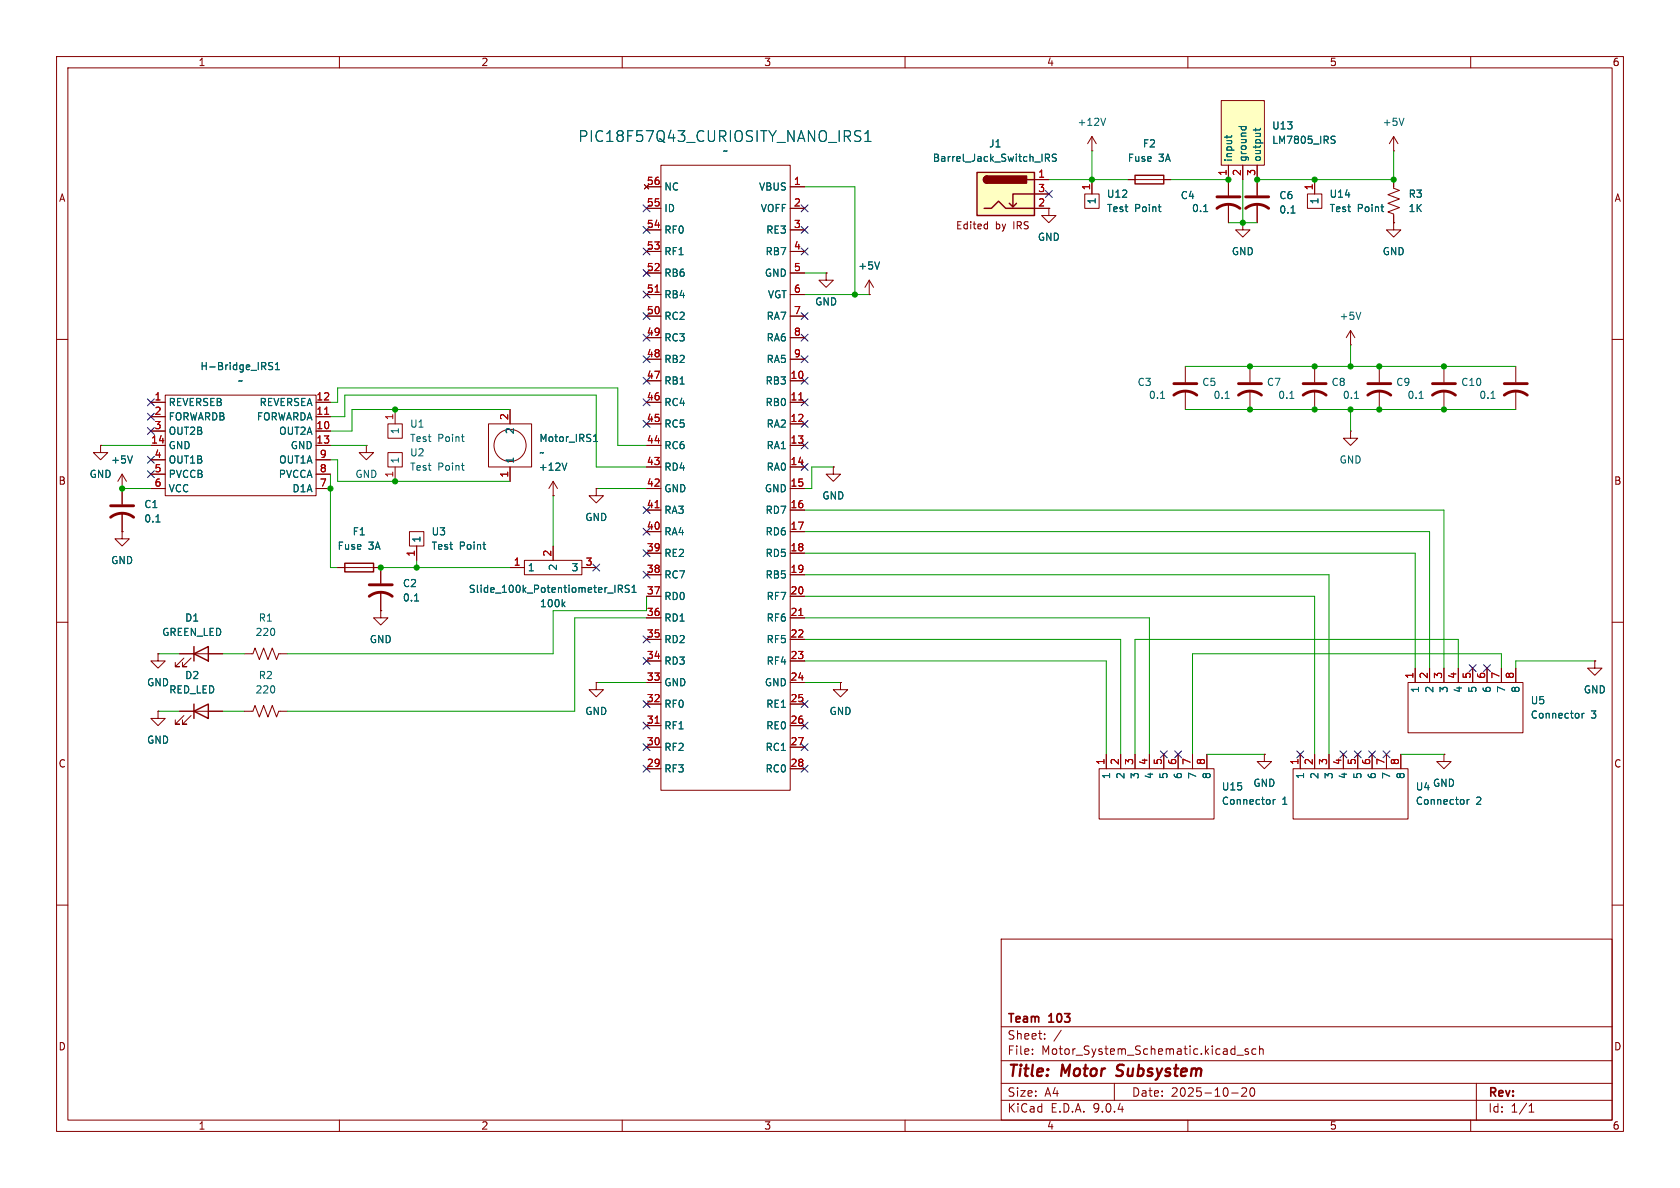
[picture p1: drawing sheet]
<svg xmlns="http://www.w3.org/2000/svg" width="297mm" height="210mm" viewBox="0 0 297 210" stroke-linecap="round" stroke-linejoin="round" font-family="sans-serif">
<g fill="none" stroke="#840000" stroke-width=".18">
<path d="M10 10h277v190h-277zM12 12h273v186h-273zM60 10v2M110 10v2M160 10v2M210 10v2M260 10v2M114.3 33h2.5M114.3 36.8h2.5M116.8 29.2h22.9v110.5h-22.9zM139.7 33h2.5M139.7 36.8h2.5"/>
<path d="M217.2 31.8v2.7M217.2 36.1v3.3M219.7 39.4v1.2h1.3l-1.3 1.3-1.3-1.3h1.3M219.7 39.4h.1M222.2 31.8v2.7M222.2 36.1v3.3M246.4 26.7h.1M246.4 24.1l-.8 1.3M246.4 24.1l.7 1.3M246.4 24.1v2.6M114.3 40.6h2.5M114.3 44.5h2.5"/>
<path d="M114.3 48.3h2.5M114.3 52.1h2.5M114.3 55.9h2.5M114.3 59.7h2.5M139.7 40.6h2.5M139.7 44.5h2.5M139.7 48.3h2.5M139.7 52.1h2.5M139.7 55.9h2.5M139.7 59.7h2.5M153.7 52.1h.1M153.7 49.5l-.8 1.3"/>
<path d="M153.7 49.5l.7 1.3M153.7 49.5v2.6M10 60h2M26.7 71.1h2.5M26.7 73.7h2.5M26.7 76.2h2.5M26.7 78.7h2.5M29.2 69.9h26.7v17.7h-26.7zM55.9 71.1h2.5M55.9 73.7h2.5M55.9 76.2h2.5M55.9 78.7h2.5"/>
<path d="M64.8 78.7v1.3h1.2l-1.2 1.3-1.3-1.3h1.3M64.8 78.7h.1M68.6 74.9h2.5v2.6h-2.5zM69.8 72.4v2.5M114.3 71.1h2.5M114.3 78.7h2.5M114.3 63.5h2.5M114.3 67.3h2.5M114.3 74.9h2.5M139.7 71.1h2.5M139.7 78.7h2.5M139.7 63.5h2.5"/>
<path d="M139.7 67.3h2.5M139.7 74.9h2.5M209.5 64.8v2.8M209.5 69.1v3.3M255.3 64.8v2.8M255.3 69.1v3.3M285 60h2M26.7 81.3h2.5M26.7 83.8h2.5M26.7 86.4h2.5M55.9 81.3h2.5M55.9 83.8h2.5"/>
<path d="M55.9 86.4h2.5M68.6 80h2.5v2.6h-2.5zM69.8 82.6v2.5M105.4 86.4v1.2h1.3l-1.3 1.3-1.3-1.3h1.3M105.4 86.4h.1M114.3 86.4h2.5M114.3 82.6h2.5M114.3 90.2h2.5M114.3 94h2.5M114.3 97.8h2.5M139.7 86.4h2.5M139.7 82.6h2.5"/>
<path d="M139.7 90.2h2.5M139.7 94h2.5M139.7 97.8h2.5M10 110h2M31.7 115.6h7.7M32.5 116.3l-1.5 1.6h.7h-.7v-.8M33.8 116.3l-1.5 1.6h.7h-.7v-.8M114.3 101.6h2.5M114.3 105.4h2.5M114.3 109.2h2.5M114.3 113h2.5M114.3 116.8h2.5"/>
<path d="M139.7 101.6h2.5M139.7 105.4h2.5M139.7 109.2h2.5M139.7 113h2.5M139.7 116.8h2.5M250.2 118.1v2.6M252.7 118.1v2.6M255.3 118.1v2.6M257.8 118.1v2.6M260.3 118.1v2.6M262.9 118.1v2.6M265.4 118.1v2.6"/>
<path d="M268 118.1v2.6M281.9 116.8v1.3h1.3l-1.3 1.3-1.2-1.3h1.2M281.9 116.8h.1M285 110h2M105.4 120.7v1.2h1.3l-1.3 1.3-1.3-1.3h1.3M105.4 120.7h.1M114.3 120.7h2.5M114.3 124.5h2.5M114.3 128.3h2.5M114.3 132.1h2.5M114.3 135.9h2.5M139.7 120.7h2.5"/>
<path d="M139.7 124.5h2.5M139.7 128.3h2.5M139.7 132.1h2.5M139.7 135.9h2.5M148.6 120.7v1.2h1.3l-1.3 1.3-1.3-1.3h1.3M148.6 120.7h.1M248.9 120.7h20.3v8.8h-20.3zM10 160h2M177 166h108v32h-108zM285 160h2M60 198v2M110 198v2"/>
<path d="M160 198v2M177 194.5h108M177 191.5h108M177 187.5h108M177 181.5h108M182.5 186.3v.1M182.5 185.5v.1M184.7 183.6v.1M184.7 182.8v.1M187.6 182.1l-1.3 2M197 191.5v3M210 198v2"/>
<path d="M217.7 193.2h1.2M218.7 186.5h1.1M219.5 192.4l.6-.1 .2 .1 .1 .3-.9 1.1h.9M220.7 185.5l-.4-.1-.2 .2 .1 .2 .5 .2v.3h-.6M221.1 192.4l.2-.1a.81 .81 0 0 1 .6 .6 .81 .81 0 0 1-.3 .8l-.1 .1a.81 .81 0 0 1-.4-1.4zM222 185.5l-.4-.1-.3 .3v.4l.2 .2h.5M222.7 185.5l.2-.1 .3 .1 .1 .9M222.7 184.9v1.5M260 198v2M261 191.5v6.5M270.3 196.6h.9M270.3 195.5l.4-.4v1.5"/>
</g>
<path d="M197.3 190.1l.3 .1M197.6 188.4l-.1 .2 .1 .4" fill="none" stroke="#840000" stroke-width=".4"/>
<g fill="none" stroke="#006464" stroke-width=".18">
<path d="M151.8 24.1l.2 .1a.46 .46 0 0 1 .2 .5 .46 .46 0 0 1-.4 .3M151.9 23.1l.3 .1M152.9 25h1.1M152.9 23.6l.5-.5v1.9M212.8 37.4h.7M228.2 37.7h.8M248.2 20.9l-.4 1.3M155.5 46.3l-.4 1.3M47.5 64.4l.7 .6-.2 .3h-.5M48.2 64.1h-.5l-.2 .2M48.7 65.3h.7M48.7 64.4l.3-.3v1.2"/>
<path d="M81.6 77.2h.5M81.9 78h.2M205.2 70.4h.7M250.9 70.4h.7M81.6 82.3h.5M81.9 83.1h.2M279.7 126.1v.8M280.1 126.1l-.4 .2"/>
</g>
<path d="M215.1 36.8a3.3 3.3 0 0 1 4.1 0M215.1 34.8h4.1M220.2 36.8a3.3 3.3 0 0 1 4.1 0M220.2 34.8h4.1M207.5 69.9a3.3 3.3 0 0 1 4.1 0M207.5 67.8h4.1M253.2 69.9a3.3 3.3 0 0 1 4.1 0M253.2 67.8h4.1" fill="none" stroke="#840000" stroke-width=".51"/>
<path d="M115.8 51.7h.7M57.4 73.2h.7M141.2 70.7h.7M115.8 89.8h.7M141.2 108.8h.7M115.8 127.9h.7" fill="none" stroke="#a90000" stroke-width=".18"/>
<path d="M34.3 115.6l2.5-1.3v2.5zM34.3 114.3v2.5" fill="none" stroke="#840000" stroke-width=".25"/>
<path d="M172.7 30.5h10.2v7.6h-10.2z" fill="#ffffc2"/>
<path d="M172.7 30.5h10.2v7.6h-10.2zM174 36.8h1.3l1.2-1.2 1.3 1.2h5.1M174.5 31.1a.64 .64 0 0 0-.6 .7 .64 .64 0 0 0 .6 .6M179.7 35.9l-.6 .7M181.6 31.8h1.3M182.9 34.3h-3.8v2.3l-.7-.7M200.7 31h5v1.5h-5zM61 99.6h5v1.5h-5zM34.3 125.7l2.5-1.2v2.5zM34.3 124.5v2.5" fill="none" stroke="#840000" stroke-width=".25"/>
<g fill="#840000" stroke="#840000" stroke-width=".25">
<path d="M174 31.3l.5-.2v1.3a.63 .63 0 0 1-.6-.4 .63 .63 0 0 1 .1-.7z"/>
<path d="M174.5 31.1h7v1.3h-7z"/>
</g>
<g fill="none" stroke="#840000" stroke-width=".18">
<path d="M174.2 39.6l.4 .1M174.6 39.2v1.3M182.9 31.8h2.5M182.9 34.3h2.5M182.9 36.8h2.5M185.4 36.8v1.3h1.3l-1.3 1.3-1.3-1.3h1.3M185.4 36.8h.1M191.8 34.3h2.5v2.5h-2.5zM193 26.7h.1M193 24.1l-.7 1.3M193 24.1l.8 1.3M193 24.1v2.6"/>
<path d="M193 31.8v2.5M199.4 31.8h7.6M231.1 34.3h2.6v2.5h-2.6zM232.4 31.8v2.5M246.4 31.8v1.5l1 .4-2 .7 2 .8-2 .7 2 .8-2 .8 1 .3v1.6M246.4 39.4v1.2h1.2l-1.2 1.3-1.3-1.3h1.3M246.4 39.4h.1M146 48.3v1.2h1.3l-1.3 1.3-1.2-1.3h1.2M146 48.3h.1M174.6 40.4l-.4 .1M238.8 58.4l-.8 1.3M238.8 58.4l.7 1.3"/>
<path d="M238.8 58.4v2.6M17.8 78.7v1.3h1.2l-1.2 1.3-1.3-1.3h1.3M17.8 78.7h.1M86.4 74.9h7.6v7.7h-7.6zM90.2 72.4v2.5M238.8 61h.1M243.8 64.8v2.8M243.8 69.1v3.3M21.6 94v1.3h1.3l-1.3 1.2-1.3-1.2h1.3M21.6 94h.1M21.6 86.4h.1M21.6 83.8l-.8 1.3"/>
<path d="M21.6 83.8l.8 1.3M21.6 83.8v5.4M21.6 90.7v3.3M72.4 94h2.5v2.5h-2.5zM73.7 96.5v2.6M90.2 82.6v2.5M92.7 99.1h10.2v2.5h-10.2zM97.8 87.6h.1M97.8 85.1v2.5M97.8 96.5v2.6M97.8 85.1l-.8 1.3M97.8 85.1l.8 1.3"/>
<path d="M147.3 82.6v1.2h1.3l-1.3 1.3-1.3-1.3h1.3M147.3 82.6h.1M27.9 115.6v1.2h1.3l-1.3 1.3-1.2-1.3h1.2M27.9 115.6h.1M43.2 115.6h1.5l.4-1 .7 2 .8-2 .8 2 .7-2 .8 2 .4-1h1.5M59.7 100.3h7.6v2.8M67.3 108v1.2h1.3l-1.3 1.3-1.3-1.3h1.3M67.3 108h.1M67.3 104.6v3.4M90.2 100.3h2.5M102.9 100.3h2.5M27.9 125.7v1.3h1.3l-1.3 1.3-1.2-1.3h1.2"/>
<path d="M27.9 125.7h.1M31.7 125.7h7.7M32.5 126.5l-1.5 1.5h.7h-.7v-.7M33.8 126.5l-1.5 1.5h.7h-.7v-.7M43.2 125.7h1.5l.4-1 .7 2 .8-2 .8 2 .7-2 .8 2 .4-1h1.5"/>
<circle cx="90.2" cy="78.7" r="2.84"/>
</g>
<g fill="none" stroke="#006464" stroke-width=".18">
<path d="M184.8 27.9h.6l.1-.2v-.3l-.7-.2v1.3M185.1 27.9l.4 .6M186.7 27.3l-.4-.1-.2 .2v.3l.5 .3 .1 .3-.2 .2h-.5M195.5 20.9l-.5 1.3M204.8 36.6h.4M205.1 37.4h.1M244.1 36.6h.5M244.5 37.4h.1M240.6 55.2l-.4 1.3M104.9 78h.7M104.9 77.1l.4-.3v1.2M239.5 70.4h.7"/>
<path d="M23.4 80.6l-.4 1.3M27.6 92.3h.7M85.4 96.3h.5M85.7 97.1h.2M100.2 81.9l-.4 1.2M73.3 106.2h.7M99.5 106.8l.4 .5M99.9 106.4l-.5 .5M109.3 104.1h.6l.1-.2v-.3l-.7-.2v1.3M109.6 104.1l.4 .6M111.2 103.5l-.4-.1-.2 .2v.3l.5 .3 .1 .3-.2 .2h-.5M111.7 104.7h.8"/>
<path d="M111.7 103.8l.4-.4v1.3"/>
</g>
<path d="M241.8 69.9a3.3 3.3 0 0 1 4.1 0M241.8 67.8h4.1M19.6 91.4a3.3 3.3 0 0 1 4 0M19.6 89.4h4M65.3 105.4a3.3 3.3 0 0 1 4 0M65.3 103.4h4" fill="none" stroke="#840000" stroke-width=".51"/>
<path d="M215.9 17.8h7.6v11.4h-7.6z" fill="#ffffc2"/>
<g fill="none" stroke="#840000" stroke-width=".18">
<path d="M215.9 17.8h7.6v11.4h-7.6zM114.3 36.8h2.5M114.3 33h2.5M139.7 36.8h2.5M139.7 33h2.5M182.9 31.8h2.5M182.9 34.3h2.5M182.9 36.8h2.5M185.4 36.8h.1M193 31.8v2.5M199.4 31.8h1.3M205.7 31.8h1.3"/>
<path d="M217.2 29.2v5.3M217.2 36.1v3.3M219.7 39.4h.1M219.7 29.2v2.6M222.2 29.2v5.3M222.2 36.1v3.3M232.4 31.8v2.5M246.4 39.4h.1M246.4 31.8v1.2M246.4 38.1v1.3M114.3 40.6h2.5M114.3 44.5h2.5"/>
<path d="M114.3 48.3h2.5M114.3 52.1h2.5M114.3 55.9h2.5M114.3 59.7h2.5M139.7 40.6h2.5M139.7 44.5h2.5M139.7 48.3h2.5M139.7 52.1h2.5M139.7 55.9h2.5M139.7 59.7h2.5M146 48.3h.1M153.7 52.1h.1"/>
<path d="M17.8 78.7h.1M26.7 71.1h2.5M26.7 73.7h2.5M26.7 76.2h2.5M26.7 78.7h2.5M55.9 71.1h2.5M55.9 73.7h2.5M55.9 76.2h2.5M55.9 78.7h2.5M90.2 72.4v2.5M114.3 71.1h2.5M114.3 78.7h2.5"/>
<path d="M114.3 63.5h2.5M114.3 67.3h2.5M114.3 74.9h2.5M139.7 71.1h2.5M139.7 78.7h2.5M139.7 63.5h2.5M139.7 67.3h2.5M139.7 74.9h2.5M221 64.8v2.8M221 69.1v3.3M232.4 64.8v2.8M232.4 69.1v3.3"/>
<path d="M238.8 76.2v1.3h1.2l-1.2 1.2-1.3-1.2h1.3M238.8 76.2h.1M268 64.8v2.8M268 69.1v3.3M21.6 94h.1M21.6 86.4h.1M21.6 86.4v2.8M21.6 90.7v3.3M26.7 81.3h2.5M26.7 83.8h2.5M26.7 86.4h2.5M55.9 81.3h2.5"/>
<path d="M55.9 83.8h2.5M55.9 86.4h2.5M73.7 96.5v2.6M90.2 82.6v2.5M97.8 87.6h.1M97.8 96.5v2.6M105.4 86.4h.1M114.3 86.4h2.5M114.3 82.6h2.5M114.3 90.2h2.5M114.3 94h2.5M114.3 97.8h2.5"/>
<path d="M139.7 86.4h2.5M139.7 82.6h2.5M139.7 90.2h2.5M139.7 94h2.5M139.7 97.8h2.5M147.3 82.6h.1M27.9 115.6h.1M31.7 115.6h2.6M36.8 115.6h2.6M59.7 100.3h1.3M66 100.3h1.3v2.8M67.3 108h.1"/>
<path d="M67.3 104.6v3.4M90.2 100.3h2.5M102.9 100.3h2.5M114.3 101.6h2.5M114.3 105.4h2.5M114.3 109.2h2.5M114.3 113h2.5M114.3 116.8h2.5M139.7 101.6h2.5M139.7 105.4h2.5M139.7 109.2h2.5M139.7 113h2.5"/>
<path d="M139.7 116.8h2.5M250.2 118.1v2.6M252.7 118.1v2.6M255.3 118.1v2.6M257.8 118.1v2.6M260.3 118.1v2.6M262.9 118.1v2.6M265.4 118.1v2.6M268 118.1v2.6M281.9 116.8h.1M27.9 125.7h.1M31.7 125.7h2.6"/>
<path d="M36.8 125.7h2.6M105.4 120.7h.1M114.3 120.7h2.5M114.3 124.5h2.5M114.3 128.3h2.5M114.3 132.1h2.5M114.3 135.9h2.5M139.7 120.7h2.5M139.7 124.5h2.5M139.7 128.3h2.5M139.7 132.1h2.5M139.7 135.9h2.5"/>
<path d="M148.6 120.7h.1M194.3 135.9h20.3v8.9h-20.3zM195.6 133.4v2.5M198.1 133.4v2.5M200.7 133.4v2.5M203.2 133.4v2.5M205.7 133.4v2.5M208.3 133.4v2.5M210.8 133.4v2.5M213.4 133.4v2.5M223.5 133.4v1.2h1.3l-1.3 1.3-1.3-1.3h1.3M223.5 133.4h.1"/>
<path d="M228.6 135.9h20.3v8.9h-20.3zM229.9 133.4v2.5M232.4 133.4v2.5M234.9 133.4v2.5M237.5 133.4v2.5M240 133.4v2.5M242.6 133.4v2.5M245.1 133.4v2.5M247.6 133.4v2.5M255.3 133.4v1.2h1.2l-1.2 1.3-1.3-1.3h1.3M255.3 133.4h.1"/>
</g>
<g fill="none" stroke="#006464" stroke-width=".18">
<path d="M151.8 24.1l.2 .1a.46 .46 0 0 1 .2 .5 .46 .46 0 0 1-.4 .3M151.9 23.1l.3 .1M152.9 25h1.1M152.9 23.6l.5-.5v1.9M184.8 27.9h.6l.1-.2v-.3l-.7-.2v1.3M185.1 27.9l.4 .6M186.7 27.3l-.4-.1-.2 .2v.3l.5 .3 .1 .3-.2 .2h-.5M204.8 36.6h.4M205.1 37.4h.1M212.8 37.4h.7M216.9 23.9v.5M217.7 23.9l-.1 .3h-1.1"/>
<path d="M219 22.4h1.3M219.5 22.4l-.1 .3M220.2 22.4l.1 .3M222 22.7v.5M222.8 22.7l-.2 .3h-1M228.2 37.7h.8M235.5 24.7l.4 .1 .1 .3-.2 .2h-.3M235.5 24.1h.5M244.1 36.6h.5M244.5 37.4h.1M155.5 46.3l-.4 1.3M47.5 64.4l.7 .6-.2 .3h-.5"/>
<path d="M48.2 64.1h-.5l-.2 .2M48.7 65.3h.7M48.7 64.4l.3-.3v1.2M104.9 78h.7M104.9 77.1l.4-.3v1.2M216.6 70.4h.7M228 70.4h.8M263.6 70.4h.7M23.4 80.6l-.4 1.3M27.6 92.3h.7M85.4 96.3h.5M85.7 97.1h.2"/>
<path d="M100.2 81.9l-.4 1.2M73.3 106.2h.7M99.5 106.8l.4 .5M99.9 106.4l-.5 .5M109.3 104.1h.6l.1-.2v-.3l-.7-.2v1.3M109.6 104.1l.4 .6M111.2 103.5l-.4-.1-.2 .2v.3l.5 .3 .1 .3-.2 .2h-.5M111.7 104.7h.8M111.7 103.8l.4-.4v1.3M279.7 126.1v.8M280.1 126.1l-.4 .2M225.1 141.3v.9"/>
<path d="M225.4 141.3l-.3 .3M259.4 141.3v.9M259.7 141.3l-.3 .3"/>
</g>
<path d="M218.9 69.9a3.3 3.3 0 0 1 4.1 0M218.9 67.8h4.1M230.4 69.9a3.3 3.3 0 0 1 4 0M230.4 67.8h4M265.9 69.9a3.3 3.3 0 0 1 4.1 0M265.9 67.8h4.1" fill="none" stroke="#840000" stroke-width=".51"/>
<g fill="none" stroke="#009600" stroke-width=".18">
<path d="M142.2 33h8.9v19.1M185.4 31.8h14M193 26.7v5.1M207 31.8h10.2M217.2 39.4h5M219.7 31.8v7.6M246.4 26.7v5.1h-24.2M142.2 48.3h3.8M142.2 52.1h11.5M17.8 78.7h8.9M58.4 73.7h2.6v-3.8h44.4v12.7h8.9M58.4 71.1h1.3v-2.5h49.5v10.1h5.1"/>
<path d="M58.4 78.7h6.4M90.2 72.4h-28v3.8h-3.8M209.5 72.4h58.5M209.5 64.8h58.5M238.8 61v3.8M238.8 72.4v3.8M21.6 86.4h5.1M58.4 81.3h1.3v3.8h30.5M58.4 83.8v16.5h1.3M73.7 99.1v1.2M97.8 87.6v8.9M105.4 86.4h8.9"/>
<path d="M142.2 97.8h108v20.3M142.2 94h110.5v24.1M142.2 90.2h113.1v27.9M147.3 82.6h-3.8v3.8h-1.3M27.9 115.6h3.8M39.4 115.6h3.8M67.3 100.3h22.9M114.3 105.4v2.6h-16.5v7.6h-47M114.3 109.2h-12.7v16.5h-50.8M142.2 109.2h61v24.2M142.2 116.8h53.4v16.6M142.2 113h55.9v20.4"/>
<path d="M142.2 105.4h90.2v28M142.2 101.6h92.7v31.8M257.8 118.1v-5.1h-57.1v20.4M265.4 118.1v-2.5h-54.6v17.8M281.9 116.8h-13.9v1.3M27.9 125.7h3.8M39.4 125.7h3.8M105.4 120.7h8.9M142.2 120.7h6.4M213.4 133.4h10.1M247.6 133.4h7.7"/>
</g>
<g fill="none" stroke="#000084" stroke-width=".18">
<path d="M113.7 36.2l1.2 1.2M114.9 36.2l-1.2 1.2M141.6 36.2l1.2 1.2M142.8 36.2l-1.2 1.2M184.8 33.7l1.2 1.2M186 33.7l-1.2 1.2M113.7 59.1l1.2 1.2M113.7 55.3l1.2 1.2M113.7 51.5l1.2 1.2M113.7 43.8l1.2 1.3M113.7 47.7l1.2 1.2M113.7 40l1.2 1.2"/>
<path d="M114.9 59.1l-1.2 1.2M114.9 55.3l-1.2 1.2M114.9 51.5l-1.2 1.2M114.9 43.8l-1.2 1.3M114.9 47.7l-1.2 1.2M114.9 40l-1.2 1.2M141.6 55.3l1.2 1.2M141.6 43.8l1.2 1.3M141.6 40l1.2 1.2M141.6 59.1l1.2 1.2M142.8 55.3l-1.2 1.2M142.8 43.8l-1.2 1.3"/>
<path d="M142.8 40l-1.2 1.2M142.8 59.1l-1.2 1.2M26.1 75.6l1.2 1.2M26.1 73.1l1.2 1.2M26.1 70.5l1.2 1.2M27.3 75.6l-1.2 1.2M27.3 73.1l-1.2 1.2M27.3 70.5l-1.2 1.2M113.7 70.5l1.2 1.2M113.7 66.7l1.2 1.2M113.7 62.9l1.2 1.2M113.7 74.3l1.2 1.2"/>
<path d="M114.9 70.5l-1.2 1.2M114.9 66.7l-1.2 1.2M114.9 62.9l-1.2 1.2M114.9 74.3l-1.2 1.2M141.6 62.9l1.2 1.2M141.6 70.5l1.2 1.2M141.6 66.7l1.2 1.2M141.6 74.3l1.2 1.2M141.6 78.1l1.2 1.2M142.8 62.9l-1.2 1.2M142.8 70.5l-1.2 1.2M142.8 66.7l-1.2 1.2"/>
<path d="M142.8 74.3l-1.2 1.2M142.8 78.1l-1.2 1.2M26.1 83.2l1.2 1.2M26.1 80.7l1.2 1.2M27.3 83.2l-1.2 1.2M27.3 80.7l-1.2 1.2M104.8 99.7l1.2 1.2M106 99.7l-1.2 1.2M113.7 89.6l1.2 1.2M113.7 97.2l1.2 1.2M113.7 93.4l1.2 1.2M114.9 89.6l-1.2 1.2"/>
<path d="M114.9 97.2l-1.2 1.2M114.9 93.4l-1.2 1.2M141.6 81.9l1.2 1.3M142.8 81.9l-1.2 1.3M113.7 101l1.2 1.2M113.7 112.4l1.2 1.2M113.7 116.2l1.2 1.2M114.9 101l-1.2 1.2M114.9 112.4l-1.2 1.2M114.9 116.2l-1.2 1.2M259.7 117.5l1.3 1.2M261 117.5l-1.3 1.2"/>
<path d="M262.3 117.5l1.2 1.2M263.5 117.5l-1.2 1.2M113.7 123.9l1.2 1.2M113.7 127.7l1.2 1.2M113.7 135.3l1.2 1.2M113.7 131.5l1.2 1.2M114.9 123.9l-1.2 1.2M114.9 127.7l-1.2 1.2M114.9 135.3l-1.2 1.2M114.9 131.5l-1.2 1.2M141.6 123.9l1.2 1.2M141.6 135.3l1.2 1.2"/>
<path d="M141.6 131.5l1.2 1.2M141.6 127.7l1.2 1.2M142.8 123.9l-1.2 1.2M142.8 135.3l-1.2 1.2M142.8 131.5l-1.2 1.2M142.8 127.7l-1.2 1.2M205.1 132.7l1.2 1.3M206.3 132.7l-1.2 1.3M207.7 132.7l1.2 1.3M208.9 132.7l-1.2 1.3M229.3 132.7l1.2 1.3M230.5 132.7l-1.2 1.3"/>
<path d="M236.9 132.7l1.2 1.3M238.1 132.7l-1.2 1.3M239.4 132.7l1.2 1.3M240.6 132.7l-1.2 1.3M242 132.7l1.2 1.3M243.2 132.7l-1.2 1.3M244.5 132.7l1.2 1.3M245.7 132.7l-1.2 1.3"/>
</g>
<path d="M115.8 51.7h.7M57.4 73.2h.7M141.2 70.7h.7M115.8 89.8h.7M141.2 108.8h.7M115.8 127.9h.7" fill="none" stroke="#a90000" stroke-width=".18"/>
<g fill="#009600" stroke="#009600" stroke-width=".18">
<circle cx="151.1" cy="52.1" r=".46"/>
<circle cx="217.2" cy="31.8" r=".46"/>
<circle cx="219.7" cy="39.4" r=".46"/>
<circle cx="193" cy="31.8" r=".46"/>
<circle cx="69.8" cy="72.4" r=".46"/>
<circle cx="67.3" cy="100.3" r=".46"/>
<circle cx="73.7" cy="100.3" r=".46"/>
<circle cx="58.4" cy="86.4" r=".46"/>
<circle cx="69.8" cy="85.1" r=".46"/>
<circle cx="21.6" cy="86.4" r=".46"/>
<circle cx="238.8" cy="72.4" r=".46"/>
<circle cx="243.8" cy="72.4" r=".46"/>
<circle cx="238.8" cy="64.8" r=".46"/>
<circle cx="243.8" cy="64.8" r=".46"/>
<circle cx="232.4" cy="72.4" r=".46"/>
<circle cx="232.4" cy="64.8" r=".46"/>
<circle cx="255.3" cy="64.8" r=".46"/>
<circle cx="255.3" cy="72.4" r=".46"/>
<circle cx="221" cy="64.8" r=".46"/>
<circle cx="221" cy="72.4" r=".46"/>
<circle cx="232.4" cy="31.8" r=".46"/>
<circle cx="246.4" cy="31.8" r=".46"/>
<circle cx="222.2" cy="31.8" r=".46"/>
</g>
<g font-size="2.8" fill="#840000">
<text x="178" y="190.9">Title:</text>
<text x="187.7" y="190.9">Motor</text>
<text x="198.3" y="190.9">Subsystem</text>
</g>
<text font-size="2.7" fill="#006464" x="102.2" y="25.3">PIC18F57Q43_CURIOSITY_NANO_IRS1</text>
<g font-size="2.1" fill="#840000">
<text x="178" y="184">Sheet:</text>
<text x="178" y="181.2">Team</text>
<text x="185.5" y="181.2">103</text>
<text x="178" y="186.7">File:</text>
<text x="184.1" y="186.7">Motor_System_Schematic.kicad_sch</text>
<text x="178" y="196.9">KiCad</text>
<text x="178" y="194.1">Size:</text>
<text x="184.7" y="194.1">A4</text>
<text x="185.7" y="196.9">E.D.A.</text>
<text x="193.3" y="196.9">9.0.4</text>
<text x="200" y="194.1">Date:</text>
<text x="207" y="194.1">2025-10-20</text>
<text x="263" y="194.3">Rev:</text>
<text x="263" y="196.9">Id:</text>
<text x="267.1" y="196.9">1/1</text>
</g>
<g font-size="1.8" fill="#840000">
<text x="35" y="11.9">1</text>
<text x="85" y="11.9">2</text>
<text x="135" y="11.9">3</text>
<text x="185" y="11.9">4</text>
<text x="235" y="11.9">5</text>
<text x="285" y="11.9">6</text>
<text x="10.3" y="35.9">A</text>
<text x="285.3" y="35.9">A</text>
<text x="168.9" y="40.7">Edited</text>
<text x="175.9" y="40.7">by</text>
<text x="179.2" y="40.7">IRS</text>
<text x="10.3" y="85.9">B</text>
<text x="285.3" y="85.9">B</text>
<text x="10.3" y="135.9">C</text>
<text x="285.3" y="135.9">C</text>
<text x="10.3" y="185.9">D</text>
<text x="285.3" y="185.9">D</text>
<text x="35" y="199.9">1</text>
<text x="85" y="199.9">2</text>
<text x="135" y="199.9">3</text>
<text x="185" y="199.9">4</text>
<text x="235" y="199.9">5</text>
<text x="285" y="199.9">6</text>
</g>
<g font-size="1.8" fill="#006464">
<text x="190.4" y="22.5">+12V</text>
<text x="224.8" y="23.1">U13</text>
<text x="244.3" y="22.5">+5V</text>
<text x="127.7" y="27.5">~</text>
<text x="164.8" y="28.8">Barrel_Jack_Switch_IRS</text>
<text x="174.8" y="26.3">J1</text>
<text x="199.3" y="28.8">Fuse</text>
<text x="201.9" y="26.3">F2</text>
<text x="204.8" y="28.8">3A</text>
<text x="218" y="28.7" transform="rotate(-90 218 28.7)">input</text>
<text x="220.6" y="28.7" transform="rotate(-90 220.6 28.7)">ground</text>
<text x="223.1" y="28.7" transform="rotate(-90 223.1 28.7)">output</text>
<text x="224.8" y="25.6">LM7805_IRS</text>
<text x="117.3" y="33.9">NC</text>
<text x="134.1" y="33.9">VBUS</text>
<text x="195.6" y="35.2">U12</text>
<text x="208.6" y="35.4">C4</text>
<text x="226.1" y="35.4">C6</text>
<text x="235" y="35.2">U14</text>
<text x="248.9" y="35.2">R3</text>
<text x="117.3" y="37.7">ID</text>
<text x="117.3" y="41.5">RF0</text>
<text x="134.4" y="37.7">VOFF</text>
<text x="135.4" y="41.5">RE3</text>
<text x="193.9" y="36.2" transform="rotate(-90 193.9 36.2)">1</text>
<text x="195.6" y="37.7">Test</text>
<text x="200.6" y="37.7">Point</text>
<text x="210.6" y="37.7">0.1</text>
<text x="226.1" y="37.9">0.1</text>
<text x="233.3" y="36.2" transform="rotate(-90 233.3 36.2)">1</text>
<text x="235" y="37.7">Test</text>
<text x="239.9" y="37.7">Point</text>
<text x="248.9" y="37.7">1K</text>
<text x="117.3" y="45.3">RF1</text>
<text x="135.2" y="45.3">RB7</text>
<text x="151.6" y="47.9">+5V</text>
<text x="183.4" y="42.8">GND</text>
<text x="217.7" y="45.3">GND</text>
<text x="244.3" y="45.3">GND</text>
<text x="117.3" y="49.1">RB6</text>
<text x="117.3" y="52.9">RB4</text>
<text x="135.1" y="49.1">GND</text>
<text x="135.7" y="52.9">VGT</text>
<text x="117.3" y="56.7">RC2</text>
<text x="135.4" y="56.7">RA7</text>
<text x="144" y="54.2">GND</text>
<text x="236.7" y="56.7">+5V</text>
<text x="35.3" y="65.6">H-Bridge_IRS1</text>
<text x="117.3" y="60.6">RC3</text>
<text x="117.3" y="64.4">RB2</text>
<text x="135.4" y="60.6">RA6</text>
<text x="135.4" y="64.4">RA5</text>
<text x="29.7" y="72">REVERSEB</text>
<text x="42" y="68.2">~</text>
<text x="45.8" y="72">REVERSEA</text>
<text x="117.3" y="68.2">RB1</text>
<text x="117.3" y="72">RC4</text>
<text x="135.2" y="68.2">RB3</text>
<text x="135.2" y="72">RB0</text>
<text x="201" y="68.4">C3</text>
<text x="203" y="70.7">0.1</text>
<text x="212.4" y="68.4">C5</text>
<text x="214.4" y="70.7">0.1</text>
<text x="223.9" y="68.4">C7</text>
<text x="225.9" y="70.7">0.1</text>
<text x="235.3" y="68.4">C8</text>
<text x="237.3" y="70.7">0.1</text>
<text x="246.7" y="68.4">C9</text>
<text x="248.7" y="70.7">0.1</text>
<text x="258.2" y="68.4">C10</text>
<text x="261.4" y="70.7">0.1</text>
<text x="29.7" y="74.5">FORWARDB</text>
<text x="29.7" y="77.1">OUT2B</text>
<text x="45.3" y="74.5">FORWARDA</text>
<text x="49.2" y="77.1">OUT2A</text>
<text x="70.7" y="76.9" transform="rotate(-90 70.7 76.9)">1</text>
<text x="72.4" y="75.8">U1</text>
<text x="91" y="76.9" transform="rotate(-90 91 76.9)">2</text>
<text x="117.3" y="75.8">RC5</text>
<text x="135.4" y="75.8">RA2</text>
<text x="19.6" y="82.1">+5V</text>
<text x="29.7" y="79.6">GND</text>
<text x="29.7" y="82.1">OUT1B</text>
<text x="49.2" y="82.1">OUT1A</text>
<text x="51.3" y="79.6">GND</text>
<text x="70.7" y="82" transform="rotate(-90 70.7 82)">1</text>
<text x="72.4" y="78.3">Test</text>
<text x="72.4" y="83.4">Test</text>
<text x="72.4" y="80.9">U2</text>
<text x="77.4" y="78.3">Point</text>
<text x="77.4" y="83.4">Point</text>
<text x="91" y="82" transform="rotate(-90 91 82)">1</text>
<text x="95.1" y="83.4">+12V</text>
<text x="95.3" y="78.3">Motor_IRS1</text>
<text x="95.3" y="80.9">~</text>
<text x="117.3" y="79.6">RC6</text>
<text x="117.3" y="83.4">RD4</text>
<text x="135.4" y="79.6">RA1</text>
<text x="135.4" y="83.4">RA0</text>
<text x="236.7" y="82.1">GND</text>
<text x="15.7" y="84.7">GND</text>
<text x="29.7" y="84.7">PVCCB</text>
<text x="29.7" y="87.2">VCC</text>
<text x="49.2" y="84.7">PVCCA</text>
<text x="51.6" y="87.2">D1A</text>
<text x="62.7" y="84.7">GND</text>
<text x="117.3" y="87.2">GND</text>
<text x="135.1" y="87.2">GND</text>
<text x="145.3" y="88.5">GND</text>
<text x="25.4" y="90">C1</text>
<text x="25.4" y="92.6">0.1</text>
<text x="62.2" y="94.8">F1</text>
<text x="76.2" y="94.8">U3</text>
<text x="103.4" y="92.3">GND</text>
<text x="117.3" y="91">RA3</text>
<text x="117.3" y="94.8">RA4</text>
<text x="135.2" y="91">RD7</text>
<text x="135.2" y="94.8">RD6</text>
<text x="19.6" y="99.9">GND</text>
<text x="59.6" y="97.4">Fuse</text>
<text x="65.1" y="97.4">3A</text>
<text x="74.5" y="96" transform="rotate(-90 74.5 96)">1</text>
<text x="76.2" y="97.4">Test</text>
<text x="81.2" y="97.4">Point</text>
<text x="93.2" y="101.2">1</text>
<text x="98.7" y="101" transform="rotate(-90 98.7 101)">2</text>
<text x="100.9" y="101.2">3</text>
<text x="117.3" y="98.7">RE2</text>
<text x="135.2" y="98.7">RD5</text>
<text x="71.1" y="104">C2</text>
<text x="71.1" y="106.5">0.1</text>
<text x="82.8" y="105">Slide_100k_Potentiometer_IRS1</text>
<text x="95.4" y="107.5">100k</text>
<text x="117.3" y="102.5">RC7</text>
<text x="117.3" y="106.3">RD0</text>
<text x="135.2" y="102.5">RB5</text>
<text x="135.4" y="106.3">RF7</text>
<text x="28.6" y="112.6">GREEN_LED</text>
<text x="32.6" y="110.1">D1</text>
<text x="45.1" y="112.6">220</text>
<text x="45.6" y="110.1">R1</text>
<text x="65.3" y="113.9">GND</text>
<text x="117.3" y="110.1">RD1</text>
<text x="117.3" y="113.9">RD2</text>
<text x="135.4" y="110.1">RF6</text>
<text x="135.4" y="113.9">RF5</text>
<text x="117.3" y="117.7">RD3</text>
<text x="135.4" y="117.7">RF4</text>
<text x="25.9" y="121.5">GND</text>
<text x="29.8" y="122.8">RED_LED</text>
<text x="32.6" y="120.2">D2</text>
<text x="45.1" y="122.8">220</text>
<text x="45.6" y="120.2">R2</text>
<text x="117.3" y="121.5">GND</text>
<text x="117.3" y="125.3">RF0</text>
<text x="135.1" y="121.5">GND</text>
<text x="135.4" y="125.3">RE1</text>
<text x="251.1" y="122.6" transform="rotate(-90 251.1 122.6)">1</text>
<text x="253.6" y="122.6" transform="rotate(-90 253.6 122.6)">2</text>
<text x="256.1" y="122.6" transform="rotate(-90 256.1 122.6)">3</text>
<text x="258.7" y="122.6" transform="rotate(-90 258.7 122.6)">4</text>
<text x="261.2" y="122.6" transform="rotate(-90 261.2 122.6)">5</text>
<text x="263.8" y="122.6" transform="rotate(-90 263.8 122.6)">6</text>
<text x="266.3" y="122.6" transform="rotate(-90 266.3 122.6)">7</text>
<text x="268.8" y="122.6" transform="rotate(-90 268.8 122.6)">8</text>
<text x="270.5" y="124.7">U5</text>
<text x="279.9" y="122.8">GND</text>
<text x="25.9" y="131.7">GND</text>
<text x="103.4" y="126.6">GND</text>
<text x="117.3" y="129.1">RF1</text>
<text x="135.4" y="129.1">RE0</text>
<text x="146.6" y="126.6">GND</text>
<text x="270.5" y="127.2">Connector</text>
<text x="281.2" y="127.2">3</text>
<text x="117.3" y="132.9">RF2</text>
<text x="117.3" y="136.8">RF3</text>
<text x="135.2" y="132.9">RC1</text>
<text x="135.2" y="136.8">RC0</text>
<text x="196.4" y="137.8" transform="rotate(-90 196.4 137.8)">1</text>
<text x="199" y="137.8" transform="rotate(-90 199 137.8)">2</text>
<text x="201.5" y="137.8" transform="rotate(-90 201.5 137.8)">3</text>
<text x="204.1" y="137.8" transform="rotate(-90 204.1 137.8)">4</text>
<text x="206.6" y="137.8" transform="rotate(-90 206.6 137.8)">5</text>
<text x="209.1" y="137.8" transform="rotate(-90 209.1 137.8)">6</text>
<text x="211.7" y="137.8" transform="rotate(-90 211.7 137.8)">7</text>
<text x="214.2" y="137.8" transform="rotate(-90 214.2 137.8)">8</text>
<text x="230.7" y="137.8" transform="rotate(-90 230.7 137.8)">1</text>
<text x="233.3" y="137.8" transform="rotate(-90 233.3 137.8)">2</text>
<text x="235.8" y="137.8" transform="rotate(-90 235.8 137.8)">3</text>
<text x="238.4" y="137.8" transform="rotate(-90 238.4 137.8)">4</text>
<text x="240.9" y="137.8" transform="rotate(-90 240.9 137.8)">5</text>
<text x="243.4" y="137.8" transform="rotate(-90 243.4 137.8)">6</text>
<text x="246" y="137.8" transform="rotate(-90 246 137.8)">7</text>
<text x="248.5" y="137.8" transform="rotate(-90 248.5 137.8)">8</text>
<text x="215.9" y="139.9">U15</text>
<text x="215.9" y="142.5">Connector</text>
<text x="221.5" y="139.3">GND</text>
<text x="226.6" y="142.5">1</text>
<text x="250.2" y="139.9">U4</text>
<text x="250.2" y="142.5">Connector</text>
<text x="253.2" y="139.3">GND</text>
<text x="260.9" y="142.5">2</text>
</g>
<g font-size="1.8" fill="#a90000">
<text x="114.3" y="32.8">56</text>
<text x="140.3" y="32.8">1</text>
<text x="183.4" y="31.5">1</text>
<text x="183.4" y="34">3</text>
<text x="192.8" y="33.7" transform="rotate(-90 192.8 33.7)">1</text>
<text x="216.9" y="31.2" transform="rotate(-90 216.9 31.2)">1</text>
<text x="219.5" y="31.2" transform="rotate(-90 219.5 31.2)">2</text>
<text x="222" y="31.2" transform="rotate(-90 222 31.2)">3</text>
<text x="232.2" y="33.7" transform="rotate(-90 232.2 33.7)">1</text>
<text x="114.3" y="36.6">55</text>
<text x="114.3" y="40.4">54</text>
<text x="140.3" y="36.6">2</text>
<text x="140.3" y="40.4">3</text>
<text x="183.4" y="36.6">2</text>
<text x="114.3" y="44.2">53</text>
<text x="140.3" y="44.2">4</text>
<text x="114.3" y="48">52</text>
<text x="114.3" y="51.8">51</text>
<text x="140.3" y="48">5</text>
<text x="140.3" y="51.8">6</text>
<text x="114.3" y="55.6">50</text>
<text x="114.3" y="59.4">49</text>
<text x="140.3" y="55.6">7</text>
<text x="140.3" y="59.4">8</text>
<text x="114.3" y="63.2">48</text>
<text x="140.3" y="63.2">9</text>
<text x="27.2" y="70.9">1</text>
<text x="55.8" y="70.9">12</text>
<text x="114.3" y="67.1">47</text>
<text x="114.3" y="70.9">46</text>
<text x="139.7" y="67.1">10</text>
<text x="139.7" y="70.9">11</text>
<text x="27.2" y="73.4">2</text>
<text x="27.2" y="75.9">3</text>
<text x="55.8" y="73.4">11</text>
<text x="55.8" y="75.9">10</text>
<text x="69.6" y="74.4" transform="rotate(-90 69.6 74.4)">1</text>
<text x="89.9" y="74.4" transform="rotate(-90 89.9 74.4)">2</text>
<text x="114.3" y="74.7">45</text>
<text x="139.7" y="74.7">12</text>
<text x="26.6" y="78.5">14</text>
<text x="27.2" y="81">4</text>
<text x="27.2" y="83.6">5</text>
<text x="55.8" y="78.5">13</text>
<text x="56.4" y="81">9</text>
<text x="56.4" y="83.6">8</text>
<text x="114.3" y="78.5">44</text>
<text x="114.3" y="82.3">43</text>
<text x="139.7" y="78.5">13</text>
<text x="139.7" y="82.3">14</text>
<text x="27.2" y="86.1">6</text>
<text x="56.4" y="86.1">7</text>
<text x="69.6" y="84.5" transform="rotate(-90 69.6 84.5)">1</text>
<text x="89.9" y="84.5" transform="rotate(-90 89.9 84.5)">1</text>
<text x="114.3" y="86.1">42</text>
<text x="114.3" y="89.9">41</text>
<text x="139.7" y="86.1">15</text>
<text x="139.7" y="89.9">16</text>
<text x="114.3" y="93.7">40</text>
<text x="139.7" y="93.7">17</text>
<text x="73.4" y="98.5" transform="rotate(-90 73.4 98.5)">1</text>
<text x="90.7" y="100.1">1</text>
<text x="97.5" y="98.5" transform="rotate(-90 97.5 98.5)">2</text>
<text x="103.4" y="100.1">3</text>
<text x="114.3" y="97.5">39</text>
<text x="114.3" y="101.3">38</text>
<text x="139.7" y="97.5">18</text>
<text x="139.7" y="101.3">19</text>
<text x="114.3" y="105.2">37</text>
<text x="139.7" y="105.2">20</text>
<text x="114.3" y="109">36</text>
<text x="114.3" y="112.8">35</text>
<text x="139.7" y="109">21</text>
<text x="139.7" y="112.8">22</text>
<text x="114.3" y="116.6">34</text>
<text x="139.7" y="116.6">23</text>
<text x="114.3" y="120.4">33</text>
<text x="114.3" y="124.2">32</text>
<text x="139.7" y="120.4">24</text>
<text x="139.7" y="124.2">25</text>
<text x="249.9" y="120.1" transform="rotate(-90 249.9 120.1)">1</text>
<text x="252.5" y="120.1" transform="rotate(-90 252.5 120.1)">2</text>
<text x="255" y="120.1" transform="rotate(-90 255 120.1)">3</text>
<text x="257.6" y="120.1" transform="rotate(-90 257.6 120.1)">4</text>
<text x="260.1" y="120.1" transform="rotate(-90 260.1 120.1)">5</text>
<text x="262.6" y="120.1" transform="rotate(-90 262.6 120.1)">6</text>
<text x="265.2" y="120.1" transform="rotate(-90 265.2 120.1)">7</text>
<text x="267.7" y="120.1" transform="rotate(-90 267.7 120.1)">8</text>
<text x="114.3" y="128">31</text>
<text x="114.3" y="131.8">30</text>
<text x="139.7" y="128">26</text>
<text x="139.7" y="131.8">27</text>
<text x="114.3" y="135.6">29</text>
<text x="139.7" y="135.6">28</text>
<text x="195.3" y="135.3" transform="rotate(-90 195.3 135.3)">1</text>
<text x="197.9" y="135.3" transform="rotate(-90 197.9 135.3)">2</text>
<text x="200.4" y="135.3" transform="rotate(-90 200.4 135.3)">3</text>
<text x="202.9" y="135.3" transform="rotate(-90 202.9 135.3)">4</text>
<text x="205.5" y="135.3" transform="rotate(-90 205.5 135.3)">5</text>
<text x="208" y="135.3" transform="rotate(-90 208 135.3)">6</text>
<text x="210.6" y="135.3" transform="rotate(-90 210.6 135.3)">7</text>
<text x="213.1" y="135.3" transform="rotate(-90 213.1 135.3)">8</text>
<text x="229.6" y="135.3" transform="rotate(-90 229.6 135.3)">1</text>
<text x="232.2" y="135.3" transform="rotate(-90 232.2 135.3)">2</text>
<text x="234.7" y="135.3" transform="rotate(-90 234.7 135.3)">3</text>
<text x="237.2" y="135.3" transform="rotate(-90 237.2 135.3)">4</text>
<text x="239.8" y="135.3" transform="rotate(-90 239.8 135.3)">5</text>
<text x="242.3" y="135.3" transform="rotate(-90 242.3 135.3)">6</text>
<text x="244.9" y="135.3" transform="rotate(-90 244.9 135.3)">7</text>
<text x="247.4" y="135.3" transform="rotate(-90 247.4 135.3)">8</text>
</g>
</svg>
